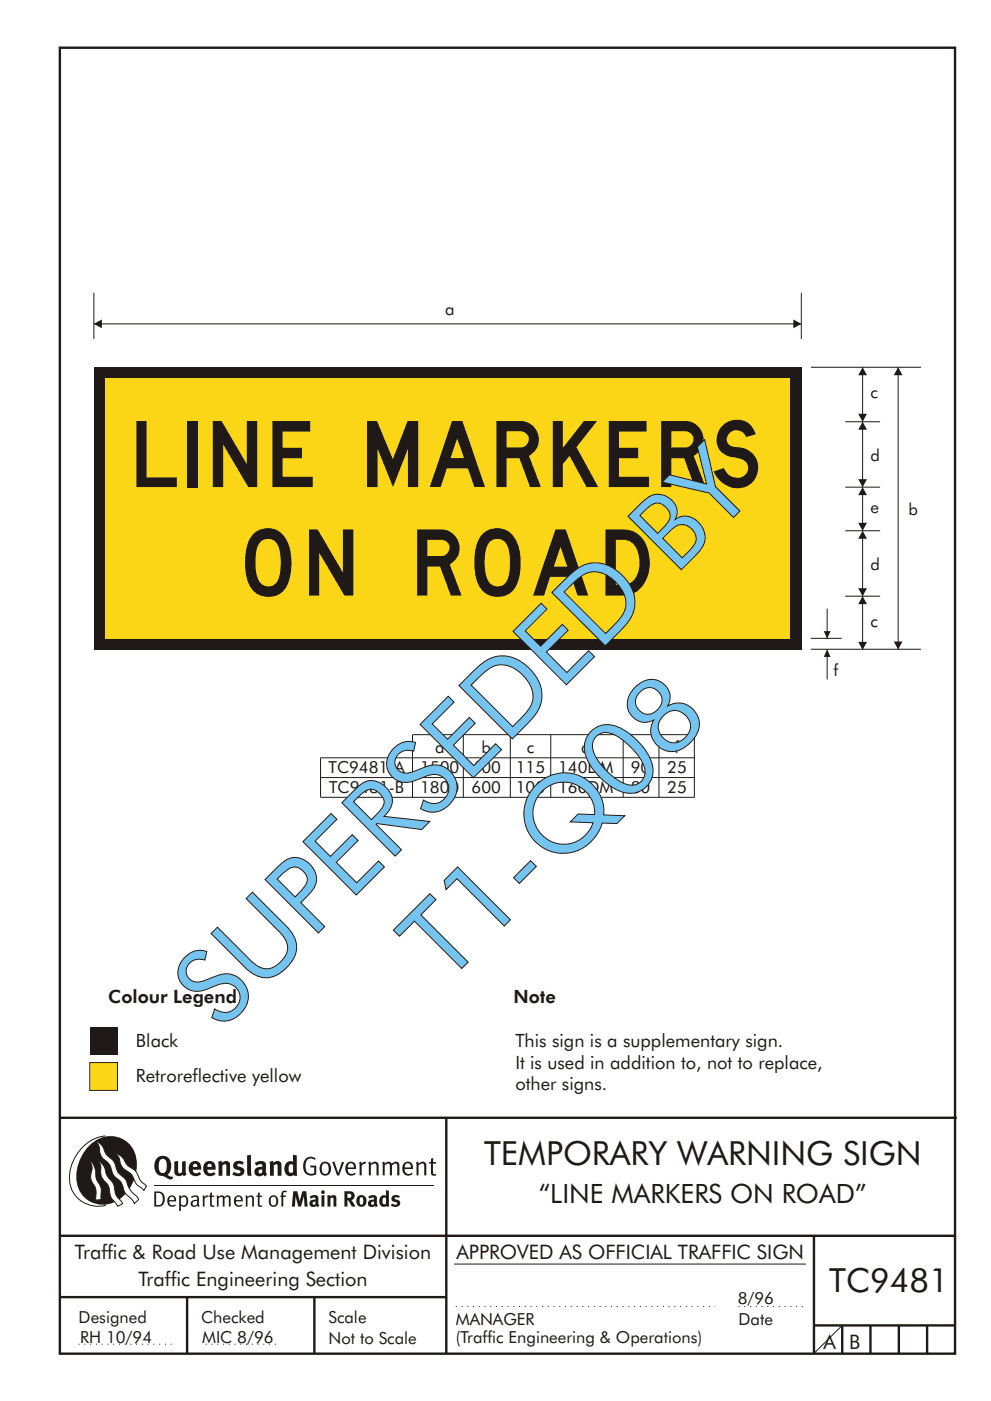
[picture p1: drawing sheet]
<svg xmlns="http://www.w3.org/2000/svg" width="210mm" height="297mm" viewBox="0 0 210 297" stroke-linecap="round" stroke-linejoin="round" font-family="sans-serif">
<g fill="none" stroke="#1f1a17" stroke-width=".51">
<path d="M12.7 10.1h189.9v276.9h-189.9zM12.7 237h190.3M94.7 236.9v50.1M12.7 262h190M12.7 275h82M39.7 275v12M66.7 275v12M172.7 262v25M172.7 281h30M178.7 281v6M184.7 281v6M190.7 281v6"/>
<path d="M196.7 281v6"/>
</g>
<path d="M96.3 268h74.7" fill="none" stroke="#1f1a17" stroke-width=".21"/>
<path d="M96.7 277h55M156.7 277h14M16.7 285h20.3M43.7 285h15" fill="none" stroke="#1f1a17" stroke-width=".21" stroke-dasharray=".2 1" stroke-linecap="butt"/>
<path d="M19.1 217.7h5.8v5.9h-5.8z" fill="#1f1a17"/>
<path d="M19.1 225.3h5.8v5.9h-5.8z" fill-rule="evenodd" fill="#fad617" stroke="#1f1a17" stroke-width=".21"/>
<path d="M183 126.4v11.4M98.3 155.8v13.3M108.3 155.8v13.3M116.9 155.8v13.3M132.2 155.8v13.3M139.8 155.8v13.3M68 160.6v8.5M68.1 169h79.2M68.1 164.9h79.2M68.1 160.7h79.2M87.5 169.1v-13.3h59.8v13.3" fill="none" stroke="#1f1a17" stroke-width=".21"/>
<g fill="#1f1a17">
<path d="M183 126.4l.9 1.7h-1.8l.9-1.7 .9 1.7z" fill-rule="evenodd"/>
<path d="M182.1 136.1h1.8l-.9 1.7 .9-1.7-.9 1.7z" fill-rule="evenodd"/>
</g>
<path d="M183 103.3v9.2" fill="none" stroke="#1f1a17" stroke-width=".21"/>
<g fill="#1f1a17">
<path d="M183 103.3l.9 1.7h-1.8l.9-1.7 .9 1.7z" fill-rule="evenodd"/>
<path d="M182.1 110.8h1.8l-.9 1.7 .9-1.7-.9 1.7z" fill-rule="evenodd"/>
</g>
<path d="M183 89.4v13.9" fill="none" stroke="#1f1a17" stroke-width=".21"/>
<g fill="#1f1a17">
<path d="M183 89.4l.9 1.7h-1.8l.9-1.7 .9 1.7z" fill-rule="evenodd"/>
<path d="M182.1 101.6h1.8l-.9 1.7 .9-1.7-.9 1.7z" fill-rule="evenodd"/>
</g>
<path d="M183 112.5v13.9" fill="none" stroke="#1f1a17" stroke-width=".21"/>
<g fill="#1f1a17">
<path d="M183 112.5l.9 1.7h-1.8l.9-1.7 .9 1.7z" fill-rule="evenodd"/>
<path d="M182.1 124.7h1.8l-.9 1.7 .9-1.7-.9 1.7z" fill-rule="evenodd"/>
</g>
<path d="M183 77.9v11.5" fill="none" stroke="#1f1a17" stroke-width=".21"/>
<g fill="#1f1a17">
<path d="M183 77.9l.9 1.7h-1.8l.9-1.7 .9 1.7z" fill-rule="evenodd"/>
<path d="M182.1 87.7h1.8l-.9 1.7 .9-1.7-.9 1.7z" fill-rule="evenodd"/>
</g>
<path d="M19.9 68.7h150.1" fill="none" stroke="#1f1a17" stroke-width=".21"/>
<g fill="#1f1a17">
<path d="M19.9 68.7l1.7-1v1.9l-1.7-.9 1.7-1z" fill-rule="evenodd"/>
<path d="M168.3 67.7l1.7 1-1.7 .9v-1.9l1.7 1z" fill-rule="evenodd"/>
</g>
<path d="M175.5 129v6.4" fill="none" stroke="#1f1a17" stroke-width=".21"/>
<path d="M174.8 133.8h1.4l-.7 1.6z" fill="#1f1a17"/>
<path d="M175.5 137.7v6.4" fill="none" stroke="#1f1a17" stroke-width=".21"/>
<path d="M175.5 137.7l.7 1.6h-1.4z" fill="#1f1a17"/>
<path d="M190.6 77.9v59.8" fill="none" stroke="#1f1a17" stroke-width=".21"/>
<g fill="#1f1a17">
<path d="M189.6 136h1.9l-.9 1.7z" fill-rule="evenodd"/>
<path d="M190.6 77.9l.9 1.7h-1.9z" fill-rule="evenodd"/>
</g>
<path d="M19.9 62.1v9.8M170 62.1v9.8M172 77.9h23.4M179.3 89.4h7.4M179.3 112.5h7.4M179.3 103.3h7.4M172 135.3h6.6M172 137.7h23.4M179.3 126.4h7.4" fill="none" stroke="#1f1a17" stroke-width=".21"/>
<path d="M19.9 77.9h150.1v60h-150.1z" fill="#1f1a17"/>
<path d="M22.3 80.3h145.1v55.2h-145.1z" fill="#fad617"/>
<path d="M178.7 281l-6 6" fill="none" stroke="#1f1a17" stroke-width=".21"/>
<g fill="#1f1a17">
<path d="M64.9 245.6a1.61 1.61 0 0 1 2.1 0l-.2 .3a1.17 1.17 0 0 0-1.4-.2 1.17 1.17 0 0 0-.6 1.3 1.42 1.42 0 0 0 1.2 1.9l.7-.2v-1.2h-.8l-.1-.4h1.3v1.9a1.82 1.82 0 0 1-2.2-.1 1.82 1.82 0 0 1-.6-2.1l.2-.7z" fill-rule="evenodd"/>
<path d="M68.2 246.5a1.77 1.77 0 0 0 .4 2.7 1.39 1.39 0 0 0 1.4-.5 1.39 1.39 0 0 0 .2-1.5 1.19 1.19 0 0 0-2-.7zM68.5 246.8a.83 .83 0 0 1 1 .1 .83 .83 0 0 1 .2 1 .75 .75 0 0 1-.6 1 .75 .75 0 0 1-.8-.8v-.9z" fill-rule="evenodd"/>
<path d="M70.5 246.4l.4-.1 .8 2.4 .8-2.3h.5l-1.1 2.8h-.4z" fill-rule="evenodd"/>
<path d="M73.6 246.7a1.74 1.74 0 0 0 .5 2.5h.9l.5-.3-.2-.3a.89 .89 0 0 1-1.1 .2 .89 .89 0 0 1-.4-.9h1.7a1.15 1.15 0 0 0-.4-1.4 1.15 1.15 0 0 0-1.5 .2zM74 246.9a.67 .67 0 0 1 .8-.2 .67 .67 0 0 1 .3 .8h-1.3z" fill-rule="evenodd"/>
<path d="M76.2 246.4l.4-.1 .1 .4 .5-.4h.5l-.2 .5a.61 .61 0 0 0-.8 .6v1.8h-.4z" fill-rule="evenodd"/>
<path d="M78.1 246.4l.5-.1 .1 .4a.89 .89 0 0 1 .9-.4 .89 .89 0 0 1 .7 .7v2.2h-.4v-2.2l-.1-.2-.3-.1-.8 .4v2.1h-.4z" fill-rule="evenodd"/>
<path d="M81.1 246.4l.4-.1 .1 .4a.83 .83 0 0 1 .8-.4 .83 .83 0 0 1 .7 .5 .86 .86 0 0 1 .9-.5 .86 .86 0 0 1 .7 .7v2.2h-.4l-.1-2.3a.5 .5 0 0 0-.8 0l-.2 .2v2.1h-.5v-2.2l-.4-.3-.7 .4v2.1h-.4z" fill-rule="evenodd"/>
<path d="M85.7 246.7a1.74 1.74 0 0 0 .5 2.5h.9l.5-.3-.2-.3a.89 .89 0 0 1-1.1 .2 .89 .89 0 0 1-.4-.9h1.7a1.15 1.15 0 0 0-.5-1.4 1.15 1.15 0 0 0-1.4 .2zM86 246.9a.67 .67 0 0 1 .9-.2 .67 .67 0 0 1 .3 .8h-1.3z" fill-rule="evenodd"/>
<path d="M88.3 246.4l.4-.1 .1 .4a.89 .89 0 0 1 .9-.4 .89 .89 0 0 1 .8 .7v2.2h-.5v-2.2l-.1-.2-.3-.1-.8 .4v2.1h-.4z" fill-rule="evenodd"/>
<path d="M91.5 245.6l.4-.1v.9h.7l-.2 .3h-.5v2.1l.1 .1h.5l.1 .3a.71 .71 0 0 1-1.2-.6v-1.9h-.3v-.3h.3z" fill-rule="evenodd"/>
<path d="M37 246.3l.8-.2v2a.46 .46 0 0 0 .2 .6 .46 .46 0 0 0 .6-.2v-2.2l.8-.2v2.4l.2 .5-.6 .4-.2-.3a1.03 1.03 0 0 1-1.2 .2 1.03 1.03 0 0 1-.6-1z" fill-rule="evenodd"/>
<path d="M40.4 246.6a1.64 1.64 0 0 0 0 2.3 1.64 1.64 0 0 0 2.3 .1l-.4-.5a.78 .78 0 0 1-.9 .3 .78 .78 0 0 1-.5-.8h1.8a1.37 1.37 0 0 0-.6-1.6 1.37 1.37 0 0 0-1.7 .2zM41.1 246.9a.48 .48 0 0 1 .6-.1 .48 .48 0 0 1 .2 .6h-1z" fill-rule="evenodd"/>
<path d="M43.5 246.6a1.65 1.65 0 0 0-.2 2 1.65 1.65 0 0 0 1.9 .7l.5-.3-.3-.5a.78 .78 0 0 1-.9 .3 .78 .78 0 0 1-.5-.8h1.8a1.37 1.37 0 0 0-.6-1.6 1.37 1.37 0 0 0-1.7 .2zM44.1 246.9a.48 .48 0 0 1 .6-.1 .48 .48 0 0 1 .2 .6h-.9z" fill-rule="evenodd"/>
<path d="M46.3 246.3l.7-.2 .1 .4a.95 .95 0 0 1 1-.3 .95 .95 0 0 1 .7 .8v2.3h-.8v-2.3l-.3-.2-.5 .3v2.2h-.8z" fill-rule="evenodd"/>
<path d="M49.7 246.5a1.73 1.73 0 0 1 2-.1l-.2 .6-.6-.2a.42 .42 0 0 0-.6 .2l.2 .3a1.23 1.23 0 0 1 1.4 1 1.47 1.47 0 0 1-2.3 .9l-.3-.2 .3-.6 .7 .4a.47 .47 0 0 0 .7-.4 .87 .87 0 0 0-1-.5l-.4-.2-.1-.4z" fill-rule="evenodd"/>
<path d="M54.1 246.6l.3 .6 .3-.2a.62 .62 0 0 1 .9 0l.1 .4a1.21 1.21 0 0 0-1.4 .3 1.21 1.21 0 0 0-.1 1.3 1.19 1.19 0 0 0 1.6 .1l.5 .3 .4-.4-.3-.4v-1.4a.96 .96 0 0 0-1.3-1zM55 248l.6-.1v.7a.43 .43 0 0 1-.6 .1 .43 .43 0 0 1 0-.7z" fill-rule="evenodd"/>
<path d="M57.2 246.3l.7-.2 .1 .4a.95 .95 0 0 1 1-.3 .95 .95 0 0 1 .7 .8v2.3h-.8v-2.3l-.2-.2-.6 .3v2.2h-.8z" fill-rule="evenodd"/>
<path d="M62.2 244.8v1.5a1.29 1.29 0 0 0-1.4 .2 1.29 1.29 0 0 0-.5 1.3 1.24 1.24 0 0 0 .6 1.4 1.24 1.24 0 0 0 1.4-.1l.1 .2h.7l-.1-4.3zM61.5 246.9l.4-.1 .3 .2v1.5l-.3 .1a.48 .48 0 0 1-.6-.4 1.52 1.52 0 0 1 .2-1.3z" fill-rule="evenodd"/>
<path d="M52.4 245l.8-.2 .2 4.5h-.8l-.1-.2z" fill-rule="evenodd"/>
</g>
<path d="M22.4 240.8a9 9 0 0 0-7.4 10.9 6.2 6.2 0 0 0 7.5 3.8M32.7 251.4h59.4" fill="none" stroke="#1f1a17" stroke-width=".21"/>
<path d="M19.1 242.7a5.7 5.7 0 0 1 6.5-1.4 5.7 5.7 0 0 1 3.4 5.7 8.6 8.6 0 0 1-6.2 8.3 5.7 5.7 0 0 1-6.5-7 9.9 9.9 0 0 1 2.8-5.6z" fill-rule="evenodd" fill="#1f1a17"/>
<path d="M24.5 244.5a3.1 3.1 0 0 1 2.3 2.2l.7 .7a3.2 3.2 0 0 1 2 2.4l.4 .6 1.2 1.1-.6 .9-.2-.3a3.5 3.5 0 0 1-1.9-2.1 3.8 3.8 0 0 0-2.1-2.1 3.5 3.5 0 0 1-1-2.3zM20.4 241.9a3.4 3.4 0 0 1 1.9 2.5l.7 .8a3.3 3.3 0 0 1 1.7 2.6 4.4 4.4 0 0 0 1.7 2l.3 .3a6.1 6.1 0 0 0 2.5 3.7l.2 .5-.9 .9a6.1 6.1 0 0 0-1.9-2.2l-.4-.8a3.6 3.6 0 0 0-1.9-2.8l-.6-1a3.6 3.6 0 0 0-1.9-2.8 3.7 3.7 0 0 1-.8-2.4zM21 246.1a3.4 3.4 0 0 1 1.5 2.8l.6 .9a3.8 3.8 0 0 1 1.4 3.1l.3 .7 1.2 1.6-1 .6-.5-.8a3.2 3.2 0 0 1-1.3-2.8 4.3 4.3 0 0 0-1.4-2.2 4.7 4.7 0 0 1-.5-2.9zM19.2 246.1a5.1 5.1 0 0 1 1.2 3.7l.3 .7a3.1 3.1 0 0 1 .7 3l.1 .8-1.1 .2-.1-.8a3.5 3.5 0 0 0-.9-3.2 3.6 3.6 0 0 1 .1-2.6z" fill-rule="evenodd" fill="#fff" stroke="#1f1a17" stroke-width=".21"/>
<g fill="#1f1a17">
<path d="M33.4 245.5a2.51 2.51 0 0 0 .4 3.7l.8 .1a2.78 2.78 0 0 0 2 .7l.2-.5h-.6l-.7-.4a2.56 2.56 0 0 0 0-3.8 1.83 1.83 0 0 0-2.1 .2zM34 245.9a.87 .87 0 0 1 1 0 .87 .87 0 0 1 .4 .9v.4a1.17 1.17 0 0 1-.9 1.5l-.3-.1a2.38 2.38 0 0 1-.2-2.7z" fill-rule="evenodd"/>
<path d="M33.1 252.9v2.6a1.12 1.12 0 0 0 1.2-.3 1.12 1.12 0 0 0 .2-1.2l-.1-.5-.3-.4zM32.7 252.6h1.1a1.67 1.67 0 0 1 1.2 1.7 1.67 1.67 0 0 1-1.3 1.5h-1zM36.1 253.9l-.2 .5h1.1a.55 .55 0 0 0-.3-.6 .55 .55 0 0 0-.6 .1zM35.8 253.8a.95 .95 0 0 1 1.2-.2 .95 .95 0 0 1 .4 1.1h-1.5a.72 .72 0 0 0 .4 .8 .72 .72 0 0 0 .9-.2l.1 .3a1.15 1.15 0 0 1-1.5 0 1.15 1.15 0 0 1-.2-1.5zM38.4 254.1v1.2a.7 .7 0 0 0 .9 .1 .7 .7 0 0 0 .2-.9 .61 .61 0 0 0-.4-.7 .61 .61 0 0 0-.7 .3zM38 253.5l.3-.1 .1 .4a.95 .95 0 0 1 1.2-.2 .95 .95 0 0 1 .3 1.2 .92 .92 0 0 1-.5 1 .92 .92 0 0 1-1-.2v1.1l-.4 .1zM40.9 254.8a.5 .5 0 0 0 .2 .8 .5 .5 0 0 0 .7-.4v-.6zM40.5 253.7a1 1 0 0 1 1.7 .3v1.4l.2 .2-.2 .3-.3-.3a.78 .78 0 0 1-1.4-.1 .78 .78 0 0 1 .8-1.1h.5a.58 .58 0 0 0-.3-.7 .58 .58 0 0 0-.7 .3zM43 253.5l.3-.1 .1 .4 .3-.3 .5-.1-.2 .4a.52 .52 0 0 0-.6 .6v1.4h-.4zM44.6 252.9l.4-.1-.1 .7h.6l-.1 .3h-.5v1.5a.35 .35 0 0 0 .6 .3v.2a.57 .57 0 0 1-.6 .1 .57 .57 0 0 1-.3-.5v-1.6h-.3v-.3h.3zM45.9 253.5l.4-.1 .1 .4 .2-.2a.64 .64 0 0 1 1 .2 .7 .7 0 0 1 .8-.4 .7 .7 0 0 1 .5 .7v1.7h-.3v-1.7l-.3-.3-.7 .3v1.7h-.3v-1.6a.38 .38 0 0 0-.3-.5 .38 .38 0 0 0-.5 .2l-.1 .2v1.7h-.4zM50.2 253.9l-.2 .5h1.1a.55 .55 0 0 0-.2-.6 .55 .55 0 0 0-.7 .1zM49.9 253.8a.95 .95 0 0 1 1.2-.2 .95 .95 0 0 1 .4 1.1h-1.5a.72 .72 0 0 0 .4 .8 .72 .72 0 0 0 .9-.2l.1 .3a1.15 1.15 0 0 1-1.5 0 1.15 1.15 0 0 1-.2-1.5zM52.1 253.5l.3-.1 .1 .4a.72 .72 0 0 1 .8-.4 .72 .72 0 0 1 .6 .7v1.7h-.4v-1.6a.45 .45 0 0 0-.3-.5 .45 .45 0 0 0-.5 .3l-.2 .1v1.7h-.3zM54.7 252.9l.4-.1v.7h.6l-.1 .3h-.5v1.5a.35 .35 0 0 0 .5 .3v.2a.57 .57 0 0 1-.6 .1 .57 .57 0 0 1-.3-.5v-1.6h-.3v-.3h.3zM57.6 253.9l-.2 .7a.65 .65 0 0 0 .3 .8 .65 .65 0 0 0 .8-.2l.1-.1a.93 .93 0 0 0-.7-1.4zM57.3 253.7a1.12 1.12 0 0 1 1.4 .1 1.12 1.12 0 0 1 .3 1.4 1.01 1.01 0 0 1-1.3 .6 1.01 1.01 0 0 1-.7-1.2zM59.9 252.6l.5-.2 .5 .2-.1 .2-.4-.1-.3 .2v.6h.6l-.1 .3h-.5v2h-.4v-2h-.2v-.3h.2zM62.2 252.6l-.3 3.2h.7l.1-2.3 .6 2.3h.6l.6-2.3 .1 2.3h.7l-.3-3.2h-.9l-.5 2.1-.5-2.1zM65.7 253.7l.3 .5a.51 .51 0 0 1 .5-.4 .51 .51 0 0 1 .4 .4v.1a.88 .88 0 0 0-1.1 .4 .88 .88 0 0 0 .2 1.1 .9 .9 0 0 0 1.1-.2l.3 .3 .4-.3-.2-.3v-1.1a.87 .87 0 0 0-.5-.8 .87 .87 0 0 0-1 .1zM66.4 254.8h.5v.5l-.1 .1h-.3l-.2-.1zM68.2 253.5v2.3h.6v-2.4zM68.1 252.8a.4 .4 0 0 0 .8 0 .4 .4 0 0 0-.8 0zM69.4 253.5l.1 2.3h.6v-1.7a.33 .33 0 0 1 .4-.2 .33 .33 0 0 1 .3 .4v1.5h.6v-1.7a.75 .75 0 0 0-.6-.7 .75 .75 0 0 0-.8 .3v-.3zM73.1 252.6v3.2h.6v-1.3l.3 .2 .7 1.1h.7l-.9-1.4a.94 .94 0 0 0 .7-1 .94 .94 0 0 0-.9-.8zM73.7 253.1a.51 .51 0 0 1 .8 .1 .51 .51 0 0 1-.2 .7l-.6 .1zM75.9 253.7a1.19 1.19 0 0 0-.1 1.7 1.19 1.19 0 0 0 1.8 0 1.19 1.19 0 0 0-.1-1.6 1.19 1.19 0 0 0-1.6-.1zM76.5 253.9l.2-.1a.99 .99 0 0 1 0 1.6 1.06 1.06 0 0 1-.2-1.5zM78.1 253.7l.3 .5a.51 .51 0 0 1 .5-.4 .51 .51 0 0 1 .5 .4v.1a.88 .88 0 0 0-1.2 .4 .88 .88 0 0 0 .2 1.1 .9 .9 0 0 0 1.1-.2l.3 .3 .4-.3-.2-.3v-1.1a.87 .87 0 0 0-.5-.8 .87 .87 0 0 0-1 .1zM78.9 254.8h.4v.5l-.1 .1h-.3l-.1-.1zM81.9 252.4v1.1a1.2 1.2 0 0 0-1.4 .6 1.2 1.2 0 0 0 .2 1.4l.5 .4 .8-.2v.1h.6l-.1-3.3zM81.4 253.9l.5 .2-.1 1.2a.46 .46 0 0 1-.5-.1 .46 .46 0 0 1-.1-.5zM83.3 253.6a.79 .79 0 0 0-.1 .9 .79 .79 0 0 0 .9 .4 .33 .33 0 0 1 0 .5 .33 .33 0 0 1-.5 0l-.4-.2-.3 .4a1.15 1.15 0 0 0 1.2 .3 1.15 1.15 0 0 0 .8-1 1.49 1.49 0 0 0-1.2-.8 .4 .4 0 0 1 .3-.3 .4 .4 0 0 1 .4 .1l.2 .1 .2-.4a1.47 1.47 0 0 0-1.5 0z" fill-rule="evenodd"/>
</g>
<g font-size="22.4" fill="#1f1a17">
<text x="94.6" y="208.7" transform="rotate(-45 94.6 208.7)">T1-Q08</text>
<text x="46.7" y="218.7" transform="rotate(-45 46.7 218.7)">SUPERSEDED BY</text>
</g>
<g font-size="14" fill="#1f1a17">
<text x="29" y="103.3">LINE MARKERS</text>
<text x="52" y="126.3">ON ROAD</text>
</g>
<g font-size="7.1" fill="#1f1a17">
<text x="102.7" y="247">TEMPORARY WARNING SIGN</text>
<text x="175.9" y="274">TC9481</text>
</g>
<text font-size="5.6" fill="#1f1a17" x="114.3" y="255">“LINE MARKERS ON ROAD”</text>
<g font-size="4.2" fill="#1f1a17">
<text x="15.9" y="267">Traffic &amp; Road Use Management Division</text>
<text x="96.8" y="267">APPROVED AS OFFICIAL TRAFFIC SIGN</text>
<text x="29.4" y="272.6">Traffic Engineering Section</text>
<text x="174.7" y="286">A</text>
<text x="180.2" y="286">B</text>
</g>
<g font-size="3.9" fill="#1f1a17">
<text x="23" y="212.6">Colour Legend</text>
<text x="109" y="212.6">Note</text>
<text x="28.9" y="221.9">Black</text>
<text x="109.3" y="221.9">This sign is a supplementary sign.</text>
<text x="109.3" y="226.6">It is used in addition to, not to replace,</text>
<text x="28.9" y="229.4">Retroreflective yellow</text>
<text x="109.3" y="231.2">other signs.</text>
</g>
<g font-size="3.5" fill="#1f1a17">
<text x="94.4" y="66.8">a</text>
<text x="184.7" y="84.5">c</text>
<text x="184.7" y="97.6">d</text>
<text x="184.7" y="108.7">e</text>
<text x="192.7" y="109.1">b</text>
<text x="184.7" y="120.8">d</text>
<text x="184.7" y="132.9">c</text>
<text x="176.8" y="143.3">f</text>
<text x="92.3" y="159.8">a</text>
<text x="102.2" y="159.8">b</text>
<text x="111.8" y="159.8">c</text>
<text x="123.3" y="159.8">d</text>
<text x="135" y="159.8">e</text>
<text x="143.1" y="159.8">f</text>
<text x="69.7" y="164">TC9481-A</text>
<text x="89.1" y="164">1500</text>
<text x="100" y="164">600</text>
<text x="109.4" y="164">115</text>
<text x="118.4" y="164">140DM</text>
<text x="133.8" y="164">90</text>
<text x="141.6" y="164">25</text>
<text x="69.8" y="168.2">TC9481-B</text>
<text x="89.1" y="168.2">1800</text>
<text x="100" y="168.2">600</text>
<text x="109.4" y="168.2">100</text>
<text x="118.4" y="168.2">160DM</text>
<text x="133.8" y="168.2">80</text>
<text x="141.6" y="168.2">25</text>
<text x="16.7" y="280.5">Designed</text>
<text x="42.7" y="280.5">Checked</text>
<text x="69.7" y="280.5">Scale</text>
<text x="96.7" y="281">MANAGER</text>
<text x="156.5" y="276.4">8/96</text>
<text x="156.7" y="281">Date</text>
<text x="17" y="284.8">RH 10/94</text>
<text x="42.9" y="284.8">MIC 8/96</text>
<text x="69.7" y="285">Not to Scale</text>
<text x="96.7" y="284.7">(Traffic Engineering &amp; Operations)</text>
</g>
</svg>
